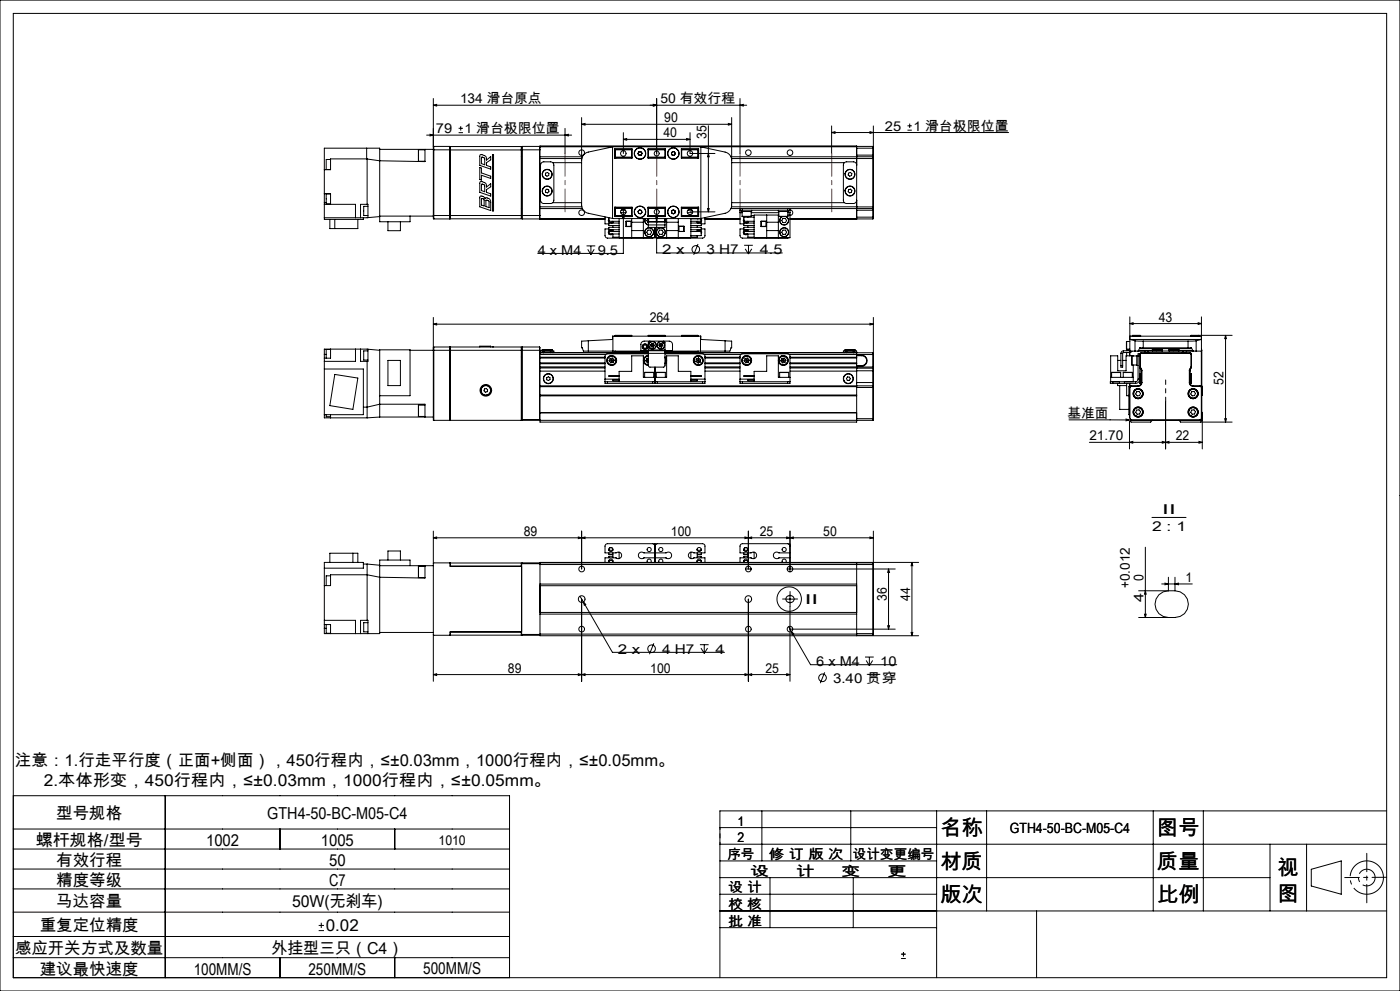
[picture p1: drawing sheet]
<svg xmlns="http://www.w3.org/2000/svg" width="420mm" height="297mm" viewBox="0 0 420 297" stroke-linecap="round" stroke-linejoin="round" font-family="sans-serif">
<g fill="none" stroke="#000" stroke-width=".3">
<path d="M0 0h420v297h-420zM4 4h412v289h-412zM130 31.5l1-.2v.5zM130 29.5v14.6M137.6 39.8h1.3M137.6 38.4h1.3M138.2 37.8v1.3M169.5 38.5v7.5M174.5 37.2l1-.2v.5zM174.5 35.2v26.3l.2 .9 .5 .8 .8 .6 7.8 1.7M174.5 37.2h45M187 39.8v6.2"/>
<path d="M196 31.3l1 .2-1 .3zM197 29.5v16.5M207 39.8v6.2h7.5M212.5 37.7v25.8M218.5 37l1 .2-1 .3zM219.5 35.2v26.3l-.2 .9-.5 .8-.8 .6-7.7 1.7M222 31.5l1-.2v.5zM222 29.5v16.5M224 31.5h-94M249.5 39.7l1-.2v.5zM249.5 39.7h53.1M249.5 37.7v8.3"/>
<path d="M261 39.5l1 .2-1 .3zM262 37.7v24.3M272.2 39h1.3M272.2 37.7h1.3M272.9 37v1.3M97.3 58.1v2.6M97.3 58.1v-13.7h16.6v22.1h9.1v-1.7M97.3 58.1h1.9v3.1M99.2 58.1h-1.3v3h1.3M99.2 47.8h-1.3v3h1.3M110 47.6h-10.8v3.3h-1.9M110 47.6l.1 .1"/>
<path d="M110 44.4v3.2M110.1 47.7v13.5M113.9 44.8h16.1M125.5 46.6l.1 1.7M125.6 44.9l-.1 1.7M125.6 46.6v1.7M125.6 44.9v1.7M125.6 44.9h1.9M125.6 48.3h1.9M127.5 44.8v3.6l-13.6-.2-3.8-.5M128 40.5h43.5M129 40.2l1 .3-1 .2z"/>
<path d="M130 44.1v.8M130 44.9v19.7M130 44.9h26.4M130.1 43.9v21.7M130.1 43.9l-.1 .2M130.1 43.9h4.8M134.9 43.9v21.7M143.9 50.2l.5 .2v1.4l2.8 1v.7l-2.8-1v1.5l-.5-.2zM144 46.4h.1a1.54 1.54 0 0 1 1.8 1.6l1.3-1v.9l-1.3 .9v.8l1.3 .4v.7l-3.3-1.1zM144 54.5l.1-.1a1.54 1.54 0 0 1 1.8 1.7l1.3-1v.9l-1.3 .8v.8l1.3 .5v.7l-3.3-1.2zM144.1 58.8l.9 .1 .6 .5a1.17 1.17 0 0 1 1.6 1.2v2.5l-3.3-1.1zM144.5 47.1l.9 .4v1.9l-1-.4z"/>
<path d="M144.5 55.2l.9 .4v1.9l-1-.4zM144.5 59.5l.7 .3v1.9l-.8-.2zM145.8 60l.9 .3v1.9l-.9-.3zM147.7 46.3h.4v16.9h-.4zM156.4 44.9v-1h-21.3v21.7h21.3v-1M156.4 44.9v19.7M156.4 44.9l.1 .1M156.4 46.9h.1M156.5 44.9v19.7M156.5 44.9h5.5M156.7 43.9v21.7M156.7 43.9l-.2 1"/>
<path d="M156.7 43.9h5.2M161.9 43.9v21.7M161.9 43.9l.1 .2M162 44.1v.8M162 59.8l.2 .6M162 44v-.3h95v.3M162 44v.1M162 44.9v19.7M162 44h95M162 47h12.7M162 47.5h12.6M162.2 49.1l-.2 .6"/>
<path d="M162.3 48.9l.6-.4h2.2a.97 .97 0 0 1 1.1 1v10.5a.97 .97 0 0 1-1.1 1h-1.9a1.02 1.02 0 0 1-1.1-1v-10.5zM163.6 57l.5-.3 .5 .2 .1 .6-.5 .3-.5-.2zM163.7 51.9l.6-.2 .4 .3-.1 .6-.5 .2-.5-.3zM165.8 48.8h8.7M169.5 40.5l1-.3v.5zM183.8 44l-7.8 1.7-1.1 .9-.4 1.4M183.8 44v21.5M183.9 44h-.1M184.4 44.6h5.2v2.8h-5.2zM184.4 47h.1M184.5 44.9v2.5M184.5 44.9h5"/>
<path d="M184.6 44.8v2.4M184.6 44.8h5M184.6 44.8l-.1 .1M184.6 47.2h5M184.7 47.2v.2M187 41.8l1-.3v.5zM187 41.8h20M189.5 44.8v2.4M189.5 47.1h-5l.1 .1M191.4 46.1l.4 .4M191.7 45.5l-.3 .6M192.2 45.5h-.5"/>
<path d="M192.2 45.5l.4 .4M192.3 46.5h-.5M192.6 45.9l-.3 .6M194.4 44.6h5.2v2.8h-5.2zM194.4 44.8h5.2M194.4 47.2h5.2M194.5 44.8v2.4M194.5 44.9h5M194.5 47.1h5M199.5 44.8v2.4M201.4 45.9l.2 .6M201.6 46.5h.6"/>
<path d="M201.8 45.5h.6M201.8 45.5l-.4 .4M202.4 45.5l.2 .6M202.6 46.1l-.4 .4M204.4 44.6h5.2v2.8h-5.2zM204.4 44.8h4.9M204.4 47.2h4.9M204.5 44.8v2.4M204.5 47.1h5l-.2 .1M206 41.5l1 .3-1 .2zM209.3 44.8v2.4M209.3 44.8l.2 .1h-5"/>
<path d="M209.4 47.2v.2M209.5 47h.1M210.1 44h.2M210.3 44l7.7 1.7 1.1 .9 .4 1.4M210.3 44v21.5M212.5 46l.3 1h-.5zM219.3 47h42.6M219.5 48.8h33.8M254.6 51.9l.5-.2 .5 .3-.2 .6-.5 .2-.4-.3zM254.6 56.9l.5-.2 .5 .3-.2 .6-.5 .2-.4-.3zM257 46.5v15.5M257 46.5h5v.7"/>
<path d="M257 49.5a.96 .96 0 0 0-1-1h-2a.96 .96 0 0 0-1 1v10.5a.96 .96 0 0 0 1 1h2a.96 .96 0 0 0 1-1M257 44v2.5M257 43.9h4.9M261.9 47v15.5M261.9 43.9v3.1M261.9 43.9l.1 .5h-5M261.9 47l.1 .2M262 47.2v.3h-42.5M97.3 60.7v5.1h11.7v-.5M97.3 61.2h9.3v4.1M97.3 60.7h.6M99 65.8v2.7h8.4v-2.7"/>
<path d="M100.4 65.8v2.7M110.4 61.8h-1.3v2.8h1.3M110.4 65.2v-4h-2.2v4.1M110.4 65.2l-13.1 .1M113.9 64.9l-3.5 .3M113.9 64.8h16.1M116.4 66.5v2.6h3.7v-2.6M130 64.6l.1 1M130 64.6h26.4M130.1 65.6h4.8M156.4 62.6h.1M156.5 64.6l.2 1"/>
<path d="M156.5 64.6h5.5M156.5 64.4l-.1 .2M156.7 65.6h5.2M162 64.6v.8M162 65.5v.3h19.5M162 65.4v.1M162 65.5h19.5M162 65.4l-.1 .2M162 62.5h12.7M162 62h12.6M165.8 60.7h8.7M176 73.7h2.6"/>
<path d="M176.3 74.7l1 1.6M177.3 73.7v2.6M178.3 74.7l-1 1.6M181.5 65v2.1h1.2M182.7 65.6l-.1 .8 .5 .4M182.7 68.6h-1.2v2.1l.3 .5 .4 .2 13.9-.1M182.7 66.3a.63 .63 0 0 0 .6 .4 .63 .63 0 0 0 .5-.4M182.7 69.4a.61 .61 0 0 1 .6-.4 .61 .61 0 0 1 .5 .4M182.7 65.2v1.1M182.7 69.4v.7M182.7 66.3h3M182.7 70.1h3"/>
<path d="M182.7 69.4h3M182.7 65.9v.4M182.7 69.4v.4M182.7 70.1a.73 .73 0 0 0 1.1 0M182.9 70.1h.7M183.1 68.9l-.5 .4 .1 .8M183.4 68.9l.5 .2M183.8 65.5h26.5M183.9 66.6l-.5 .2M183.9 66.3v.5M183.9 67.6v.5M183.9 68.9v.5"/>
<path d="M183.9 70.1v1h1.8M184.4 64.8h.5M184.4 62.1h5.2v2.8h-5.2zM184.4 63.4h.1M184.4 62.5h.1M184.4 63h.1M184.5 62.1v2.5M184.5 64.6h5M184.5 64.6l.1 .2M184.6 62.3v2.5M184.6 64.8h5M184.6 62.3l-.1 .1h5"/>
<path d="M184.6 62.3h5M184.7 62.1v.2M184.9 64.8l-.1 .1M184.9 64.8h.1M185.7 64.8v.1M185.7 65.5v5.8h21.6v-5.8M185.7 66.8h-3v.8h3M185.7 68.1h-3v.8h3M186.2 63.7h1.6M186.3 63h1.3M187 64.3l.3 1h-.5zM187 62.7v13.2h-25.7"/>
<path d="M187.8 66.3h1.6v1.6h-1.6zM187.9 66.4h1.4v1.4h-1.4zM189.5 62.3v2.6M189.5 65.5v5.8M189.5 66.6h3.5M189.5 69.1h3.5M191.5 63.3l.1 .6M191.6 63.9l.5 .2M191.9 62.9l.5 .2M191.9 62.9l-.4 .4M192.4 63.1l.1 .6M192.5 63.7l-.4 .4"/>
<path d="M193 65.5v5.8M193.5 65.5v.1a1.35 1.35 0 0 0 1 1.8M193.6 65.5l-.1 .2a1.28 1.28 0 0 0 1 1.7M194.4 65.5l-.4 .6 .5 .6M194.4 69h.7l.4 .6-.4 .6h-.7l-.4-.6zM194.4 62.1h5.2v2.8h-5.2zM194.4 64.8h5.2M194.4 62.3h5.2M194.5 67.4v.8h5v-.8M194.5 62.3v2.6M194.5 65.5v1.9M194.5 64.6h5"/>
<path d="M194.5 67.4h5M194.5 62.4h5M194.6 66.5h2.3M194.6 65.5v1M195 64.8v.1M196.5 68.2v3.1M196.9 65.5v1M197 64.2l.2 1.1h-.5zM197 62.8v13h37.7M197.1 66.5h2.3M197.1 65.5v1M197.9 69h.7l.4 .6-.4 .6h-.7l-.4-.6z"/>
<path d="M199 64.8v.1M199.4 65.5v1M199.5 65.6v1M199.5 65.8v.7M199.5 62.3v2.6M199.5 65.5v1.9M200 65.5v5.8M200 66.6h3.5M200 69.1h3.5M201.5 63.8l.5 .3M201.5 63.2v.6M202 62.9l.5 .3"/>
<path d="M202 62.9l-.5 .3M202.5 63.8l-.5 .3M202.5 63.2v.6M203.5 65.5v5.8M203.6 67.8h1.6v1.6h-1.6zM204.4 62.1h5.1l.1 2.8h-5.2zM204.4 64.8h4.9M204.4 62.3h4.9M204.5 62.3v2.5M204.5 64.6h5l-.2 .2M205.1 67.8v1.6M206.2 63.7h1.6"/>
<path d="M206.3 63h1.3M207 63.5h7.5M207.3 64.8v.1M207.3 65.6h3.1v.7M207.3 66.8h3.1v.8h-3.1M207.3 68.1h3.1v.8h-3.1M207.3 69.4h3.1v1.2h-3.1M207.3 66.3h3.1M208.1 64.8l.1 .1M208.1 64.8h1.5M208.1 64.8h.1M209.2 66.6l.3 .2"/>
<path d="M209.2 65.5h.1M209.2 68.9v.5a.61 .61 0 0 1 .5-.4 .61 .61 0 0 1 .6 .4M209.2 67.6v.5M209.2 70.6v.5h-1.9M209.3 62.3v2.5M209.3 62.3l.2 .1h-5M209.4 62.1v.2M209.4 73.1l-1.3 3.3M209.5 63.4h.1M209.5 62.5h.1M209.5 63h.1M209.5 68.9l-.3 .2"/>
<path d="M209.6 65.5l-.2 .1M209.9 68.9l.6 .4-.1 .8M209.9 65.5l.2 .1M210.2 65.5l.1 .1M210.3 66.3a.63 .63 0 0 1-.6 .4 .63 .63 0 0 1-.5-.4v.5M210.4 65.6l.1 .2a.78 .78 0 0 1-.6 1M210.4 68.6h1.1v2.3l-.8 .5-13.8-.1M210.4 69.4v.4M210.4 65.9v.4M211.5 65.2v1.9h-1.1M211.5 65.8h10.5M211.5 65.5h10.5"/>
<path d="M212.3 62.5h.5l-.3 1zM219.3 62.5h3.4M219.5 62h37.5v.5M219.5 60.7h33.8M222 63h.7M222 63v.7M222 62.5v.5M222 63.7v3.4h1.2M222 63.7h.6M222.5 63v.4h3v-.4M222.6 64.8h2.8M222.6 63.4v1.4"/>
<path d="M222.7 62.5v.5M222.7 62.5h13.6M222.7 63h13.6M223.2 65.6l-.1 .8 .5 .4M223.2 68.6h-1.2v2.1l.3 .5 .4 .2 13.9-.1M223.2 69.4a.61 .61 0 0 1 .5-.4 .61 .61 0 0 1 .6 .4M223.2 66.3a.63 .63 0 0 0 .5 .4 .63 .63 0 0 0 .6-.4M223.2 69.4v.7M223.2 66.3h3M223.2 70.1h3M223.2 69.4h3M223.2 69.4v.4"/>
<path d="M223.2 65.9v.4M223.2 70.1a.73 .73 0 0 0 1.1 0M223.2 73.5h2.6M223.4 70.1h.7M223.6 68.9l-.5 .4 .1 .8M223.6 74.6l.9 1.5M223.9 68.9l.5 .2M224.4 66.6l-.5 .2M224.4 64.9v.2M224.4 66.3v.5M224.4 67.6v.5M224.4 68.9v.5"/>
<path d="M224.4 70.1v1h1.8M224.5 73.5v2.6M225.4 64.6h.8M225.4 63.4v1.4M225.4 63.7h8.2M225.5 74.6l-1 1.5M226.2 65.1h-3v1.2M226.2 66.8h-3v.8h3M226.2 68.1h-3v.8h3M228.3 66.3h1.6v1.6h-1.6zM228.4 66.4h1.4v1.4h-1.4zM230 64.4v6.9"/>
<path d="M230 66.6h3.5M230 69.1h3.5M233.5 63v.4h3v-.4M233.5 64.4v6.9M233.6 64.8h2.8M233.6 63.4v1.4M234.6 64.9l-.4 .4-.3 .8M234.7 64.9a1.19 1.19 0 0 0-.7 1.2M234.9 65.5h.7l.4 .6-.4 .6h-.7l-.4-.6zM234.9 69h.7l.4 .6-.4 .6h-.7l-.4-.6zM235.8 64.9a1.3 1.3 0 0 1 .2 2.3 1.3 1.3 0 0 1-2-1.1M235.9 64.9a1.35 1.35 0 0 1 0 2.4 1.35 1.35 0 0 1-2-1.2"/>
<path d="M236.3 62.5h25.6M236.3 63h.7M236.3 62.5v.5M236.4 63.4v1.4M236.4 64.4h.6M236.4 63.7h.6M237 63v.7M237 62.9a.85 .85 0 0 1 .8 .8 .85 .85 0 0 1-.8 .9M237 62.5v.5M237 63.7v7.6h-10.8v-6.9h7.4M237 65.5h20M257 62v.5"/>
<path d="M257 62.5v.5M257 65.5v.3h-20M257 63v2.5M257 65.6h4.9M257 65.1h5M257 63h5M257 62h5M261.9 62.5v3.1M262 62v.3M262 62.3v.7M262 65.1l-.1 .5M262 63v2.1"/>
<path d="M262 62.3l-.1 .2M130 97.2l1-.3v.5zM130 95.1v30.9h131.9M130 97.2h132M261 96.9l1 .3-1 .2zM262 95.1v14.9M338.9 97l1-.3v.5zM338.9 95v10.7M338.9 97h21.5M359.4 96.7l1 .3-1 .2zM360.4 95v10.2h-1.6M97.3 106.2v1.1"/>
<path d="M97.3 107.3v17.9h12.8M97.3 110.6h11.7v13.7h-11.7M97.3 106.2h.6M99.2 104.7h-1.3v2.6M99.2 104.6v2.7h-1.9M100.4 112.2l7 1.1-1.5 9.4-6.9-1.1zM106.6 104.6v3.7h-9.3M108.2 104.6v3.7h2.2v-3.6M110.1 108.3v16.9M110.4 105.2h-1.3v2.7h1.3M110.4 104.7l-13.1-.1v1.6M110.4 104.7l3.5 .3"/>
<path d="M113.9 118.6h9.1v-13.8h-9.1v20.2M116.4 108h3.7v7.6h-3.7zM123 105h12M130.1 104v22M130.1 104l-.1 1M130.1 104h4.8M134.9 104v22M134.9 104l.1 1M135 105v21M135 109.5h.1M135.1 105v-1h21.3v1M135.1 105h21.3"/>
<path d="M135.1 105v21M143.9 104v-.3h3.3v.3M145.3 116.6l.6-.2 .4 .5-.1 .5-.6 .1-.4-.4zM147.7 104h.4M156.4 105l.1 .1M156.4 105v21M156.4 107h.1M156.5 105h5.5M156.5 105v21M156.7 104v21.7M156.7 104l-.2 1M156.7 104h5.2"/>
<path d="M161.9 104v21.7M161.9 104l.1 1M162 115.6v.3M162 105.7h1.2M162 115.9v10.6h95v-10.6M162 105.7h32.5M162 105v10.6M162 115.6h99.9M162 106.3h19.8M162 115.9h95M162 118.4h95M162 118.6h95"/>
<path d="M162 109h19.5M162 108.9h19.5M162 107.1h19.5M162 107.2h19.5M162 107.3h19.5M162 108.8h19.5M162 110.3h19.5M162 110h19.5M162 111.2h19.5M162.7 105.1v.1M162.7 104.9h3M162.7 105.1h3"/>
<path d="M162.7 104.9h.1M162.7 104.9v.2M163 105.7h.1M163.2 105.2h-1.1v.5M163.2 105.2h1.9M163.2 105.2v.5M163.2 105.7h1.9M164 113.2l.5-.3 .5 .3v.6l-.5 .2-.5-.2zM165.1 105.7h29.4M165.1 105.2h1.1v.5M165.1 105.2v.5M165.7 105.1l-.1 .1"/>
<path d="M165.7 104.9v.2M176.5 102.1l-2 .1v2h.2a.91 .91 0 0 0 .4 1 .91 .91 0 0 0 1 0h.4M176.5 102.1l7.3-.4v-1h26.5v1l7.2 .4M176.5 105.2h18M176.5 102.1v3.1M181.5 114.4v.5h.7M181.5 114.4h.7M181.5 113.6v.8M181.5 113.6h4.2M182.2 114.4h13.6M182.2 114.9h13.6M182.2 114.4v.5"/>
<path d="M182.7 108.1l.5 .6M183.1 107.4l-.4 .7M183.1 107.4l.4 .7M183.5 108.1h-.8M183.5 108.1l.4 .6M183.5 108.1l-.3 .6M183.8 107.3l.5 .6M183.8 107.3l-.7 .1M183.8 107.3l-.3 .8M183.9 100.7v4.5M183.9 108.7h-.7M184.3 107.9l-.4 .8"/>
<path d="M184.3 107.9l-.8 .2M184.5 100.6h5M184.5 100.6v.1M184.5 105.2v.5M184.5 105.4h10M184.6 100.5h4.9v.2M184.6 100.5v.2M184.6 105.2v.5M184.6 100.5l-.1 .1M185.7 113.7h-1.8v.4h1.8M185.7 114.4v-3.1h3.8v-4.7h3.5v6.5h7v-6.5h3.5v4.7h3.8v3.1M185.7 112.6h-3v.2h3"/>
<path d="M192.3 105.2v-1.9a1.02 1.02 0 0 1 1-1.1h7.5a1.02 1.02 0 0 1 1 1.1v1.9M192.3 105.1h2.2M193.4 111.7h2.7M193.4 111.7v1.4M193.7 108.1l.5 .6M194.1 107.4l-.4 .7M194.1 107.4l.4 .7M194.5 105.1v.8M194.5 104.9v.2M194.5 106.5a1.5 1.5 0 0 0-1.5 1.5 1.5 1.5 0 0 0 1.5 1.5M194.5 106.7a1.36 1.36 0 0 0-1.4 1.3 1.36 1.36 0 0 0 1.4 1.4M194.5 106l-12.7 .2-.3 .4v7"/>
<path d="M194.5 106.7a1.29 1.29 0 0 0-1.3 1.3 1.29 1.29 0 0 0 1.3 1.3M194.5 100.7v-.2h5v.2M194.5 105.1h5M194.5 104.9h5M194.5 105.9h5M194.5 105.9v3.6M194.5 107.4h-.4M194.5 108.7h-.3M194.5 108.1h-.8M194.5 108.1l-.3 .6M194.5 100.6h5M195 102.2l-.5 .5v2.2"/>
<path d="M195.2 103.4l.2 .5M195.2 103.4l.6 .1M195.4 103.9l.6 .1M195.5 102.9l-.3 .5M195.5 102.9l.6 .1M195.5 102.9l.3 .6M195.8 114.9h.7M195.8 114.4h1.4M195.8 103.5l-.4 .4M195.8 103.5l.2 .5M195.8 103.5l.5 .1M195.8 114.4v.5"/>
<path d="M196.1 111.7v1.4M196.1 103l.2 .6M196.1 103l-.3 .5M196.3 103.6l-.3 .4M196.5 114.9h.7M196.5 110v4.9M196.9 111.7h2.7M196.9 111.7v1.4M197.2 114.4h13.5M197.2 114.9h13.5M197.2 114.4v.5M197.7 103.4l.2 .5"/>
<path d="M197.7 103.4l.6 .1M197.9 103.9l.5 .1M198 102.9l-.3 .5M198 102.9l.6 .1M198 102.9l.3 .6M198.3 103.5l-.4 .4M198.3 103.5l.5 .1M198.3 103.5l.1 .5M198.6 103l.2 .6M198.6 103l-.3 .5M198.8 103.6l-.4 .4M199 102.2l.5 .5v2.2"/>
<path d="M199.5 105.9v3.7l-.2 .4h-4.4l-.4-.5M199.5 105.1v.8M199.5 104.9v.2M199.5 106.9l.1 .2a1.49 1.49 0 0 1-.1 2M199.5 107.1a1.32 1.32 0 0 1 0 1.8 1.33 1.33 0 0 0 0-1.7M199.5 106l11.7 .2 .3 .4v7M199.5 105.7h54.5M199.5 105.7h62.4M199.5 105.2h18M199.5 105.1h2.3M199.5 105.4h10M199.6 111.7v1.4"/>
<path d="M204.5 100.6h5M207.3 113.7h1.9v.4h-1.9M207.3 112.6h3.1v.2h-3.1M207.3 113.6h4.2M208.8 108.4l.6 .4M208.9 107.6l-.1 .8M208.9 107.6l.6 .5M209.3 100.5h-4.8v.2M209.3 100.5v.2M209.3 105.2v.5M209.3 100.5l.2 .1M209.5 108.1l-.7 .3"/>
<path d="M209.5 108.1l-.1 .7M209.5 108.1l.6 .4M209.5 100.6v.1M209.5 105.2v.5M209.5 107.3l-.6 .3M209.5 107.3l.7 .4M209.5 107.3v.8M210.1 108.5l-.7 .3M210.1 100.7v4.5M210.2 107.7l-.1 .8M210.2 107.7l-.7 .4M210.7 114.4h.8"/>
<path d="M210.7 114.4v.5M211.2 106.3h11M211.5 114.4v.5h-.8M211.5 113.6v.8M211.5 109h10.5M211.5 108.9h10.5M211.5 107.1h10.5M211.5 107.2h10.5M211.5 107.3h10.5M211.5 108.8h10.5M211.5 110.3h10.5M211.5 110h10.5"/>
<path d="M211.5 111.2h10.5M217.5 102.1l2 .1v2h-.2a.92 .92 0 0 1-.4 1 .92 .92 0 0 1-1 0h-.4M217.5 102.1v3.1M222 114.4h.7M222 114.4v.5h.7M222 113.6v-7l.3-.4 14.1-.2 .6 .6v8.3h-.7M222 113.6v.8M222 113.6h4.2M222.7 114.4h13.6M222.7 114.4v.5M222.7 114.9h13.6M223.2 108.1l.5 .6"/>
<path d="M223.6 107.4l-.4 .7M223.6 107.4l.4 .7M224 108.1h-.8M224 108.1l.4 .6M224 108.1l-.3 .6M224.3 107.3l.5 .6M224.3 107.3l-.7 .1M224.3 107.3l-.3 .8M224.4 108.7h-.7M224.8 107.9l-.4 .8M224.8 107.9l-.8 .2M226.2 113.7h-1.8v.4h1.8"/>
<path d="M226.2 112.6h-3v.2h3M233.9 111.7h2.7M233.9 111.7v1.4M234.2 108.1l.5 .6M234.6 107.4l-.4 .7M234.6 107.4l.4 .7M235 108.1h-.8M235 108.1l.4 .6M235 108.1l-.3 .6M235.3 107.3l.5 .6M235.3 107.3l-.7 .1M235.3 107.3l-.3 .8"/>
<path d="M235.4 108.7h-.7M235.8 107.9l-.4 .8M235.8 107.9l-.8 .2M236.3 114.4h.7M236.3 114.4v.5M236.6 111.7v1.4M237 113.1h-3.5v-6.5h-3.5v4.7h-3.8v3.1M237 109h20M237 108.9h20M237 107.1h20M237 107.2h20M237 107.3h20"/>
<path d="M237 108.8h20M237 110.3h20M237 110h20M237 111.2h20M253.5 104.9h3M253.5 105.1l.1 .1M253.5 105.1h3M253.5 104.9v.2M254 105.2h-1v.5M254 105.7h3M254 105.2h2M254 105.2v.5"/>
<path d="M254.2 113h.6l.3 .5-.4 .5h-.5l-.3-.6zM256 105.2h1v4.8M256 105.2v.5M256.5 105.1h.1M256.5 105.1l-.1 .1M256.5 104.9v.2M257 111.2v4.7M257 110v.3M257 110.3v.9M257 110h5M257 116.1h5M257 114.6h5"/>
<path d="M257 109.6h1.5M257 109.7h1.5M257 106.4h1.5M257 106.6h1.5M257 110.3h4.9M257 111.1h5M258.5 106.4a1.66 1.66 0 0 1 1.6 1.7 1.66 1.66 0 0 1-1.6 1.6M258.5 106.6a1.5 1.5 0 0 1 1.5 1.5 1.5 1.5 0 0 1-1.5 1.5M258.5 106.4v.2M258.5 109.6v.1M261.9 115.6v10.4M261.9 110.3v5.3"/>
<path d="M261.9 105.7v4.6M261.9 105.7l.1 .6h-25.3M261.9 115.6l.1 .2M262 115.8v.3M262 114.6v1.2M262 110v.2M262 110.2v.9M262 111.1v3.5M262 116.1v9.4M262 110.2l-.1 .1M333.2 114.4l-.1 .5h.7M333.2 113.1h6.8"/>
<path d="M333.2 114.4h7.5M333.5 111.7h2.7M333.5 111.7v1.4M333.8 114.9h2M333.8 114.4v.5M335.3 114.9v.7h2.7M335.3 108h1M335.8 114.9h1.5M335.8 114.4v.5M335.9 115.6v7.1h2.8M336.2 111.7v1.4M336.3 109.5v.5h.5v-.5"/>
<path d="M336.3 109.5h.5M336.3 105.9h.5M336.3 105.9v3.6M336.8 108h1M336.8 105.9v3.6M337 111.7h2.7M337 111.7v1.4M337 105.1l-.4 .2-.3 .6M337 105.7l-.2 .2M337 105.1h1.9M337 105.7h1.9M337 105.1v.6"/>
<path d="M337.3 114.9h3.4M337.3 114.4v.5M338 102.3v2.3M338 114.9v3.7h.8M338 104.6h.9M338 102.3h.9M338 105.7v.9M338.7 118.6v5.7h.1M338.8 105v.1M338.8 105.7v.9M338.8 114.9v.8M338.8 116.1v9.4"/>
<path d="M338.8 105h.1M338.8 104.8h-.8v.3M338.8 116.1h.2M338.9 104.6l-.1 .4M338.9 100.7h.1M338.9 105.2h1.6M338.9 100.7h21.5M339 105.6v1M339 114.9v.7M339 116.1v9.4M339.3 115.8l-.3 .3M339.3 115.8l-.2-.1-.3 .4"/>
<path d="M339.3 115.8h2.1M339.5 106.7l.1 2.7zM339.6 105.2l-.7 .5M339.6 109.4h1.4M339.7 100.6h2.5M339.7 100.6v.1M339.7 111.7v1.4M339.8 100.5h2.2M339.8 100.5v.2M339.8 100.5l-.1 .1M340 106.6v.1M340 109.4v5"/>
<path d="M340.5 102.1l2.5 .1M340.5 105.2h.9M340.5 102.1v3.1M340.7 114.4v.5M341 117.4l.7-.1 .5 .6-.3 .7h-.8l-.4-.5zM341 106.7l-3.2-.1v4.5h-2.5v-4.5h-2.1v7.8M341.4 106.5h-.4v3h.4M341.4 113.6l-.1 .4-.6 .4M341.4 115.6l-2.7 .2v2.6l.1 .1M341.4 105.2h2M341.4 113.6h.5M341.4 106.8h.5"/>
<path d="M341.4 106.8v6.8M341.4 115.6v.2M341.5 105.1h4.2M341.9 106.3v-.3h-.5v.8M341.9 113.6a1.33 1.33 0 0 1-1.2 1.3M341.9 106.3h.2M341.9 106.3v7.3M342 100.5v.2M342 104.2v.3M342 104.5h15.3M342 100.5l.2 .1M342.1 112v3"/>
<path d="M342.1 115h.2M342.1 112h.2M342.1 110l.1 .2M342.1 110.3l.3 .8M342.1 110v.3M342.1 106.3v3.7M342.2 110.4l.2 .5v4.1M342.2 104.2l-.2 .3M342.2 110.2l.4 .9M342.2 100.6v.1M342.2 110.2l-.1 .1M342.3 112l.1 .1"/>
<path d="M342.3 112v3M342.4 114.9l-.1 .1M342.4 105.9l-.3 .4M342.4 105.7l-.5 .6M342.4 114.6a1.02 1.02 0 0 1-1 1M342.4 105.7h14.5M342.4 105.9h14.5M342.4 114.6h.2M342.4 111.1h.2M342.4 105.7v.2M342.4 111.1v3.5M342.6 114.6a1.14 1.14 0 0 1-1.2 1.2"/>
<path d="M342.6 111.1v3.5M343 104.2h-.3a1.02 1.02 0 0 0-1.3 1M343 102.2h13.4M343 102.2v2M343 104.2h13.4M343.4 105.2v.5h1M343.4 105.2h1M343.7 105.7h.1M344.4 105.2h10.5M344.4 105.7h.3M344.4 105.2v.5M345.7 104.9h3"/>
<path d="M345.7 105.1l.1 .1M345.7 105.1h3M345.7 104.9v.2M348.7 105.1l-.1 .1M348.7 104.9v.2M350.7 105.1l.1 .1M350.7 104.9h3M350.7 105.1h3M350.7 104.9v.2M353.7 105.1l-.1 .1M353.7 105.1h4.2M353.7 104.9v.2"/>
<path d="M354.9 105.2h1M354.9 105.7h-.2M354.9 105.2v.5M355.7 105.7h.1M355.9 105.2v.5h-1M355.9 105.2h2M356.4 104.2h.3a1.01 1.01 0 0 1 1.2 1M356.4 102.2v2M356.8 114.6a1.09 1.09 0 0 0 1.1 1.2M356.8 114.6h.1M356.8 111.1h.1M356.8 111.1v3.5"/>
<path d="M356.9 105.9l.4 .4M356.9 105.7l.5 .6M356.9 114.6a.96 .96 0 0 0 1 1M356.9 105.7v.2M356.9 111.1v3.5M357 114.9v.1M357 112v.1M357 112v3M357 115h.3M357 112h.3M357.2 110.2l-.4 .9M357.2 110.2l.1 .1"/>
<path d="M357.2 100.6h2.5M357.2 100.6v.1M357.2 110.4l-.2 .7v3.9M357.2 104.2l.1 .3M357.3 110.3l-.4 .8M357.3 112v3M357.3 110l-.1 .2M357.3 110h.1M357.3 106.3h.1M357.3 106.3v3.7M357.3 100.5v.2M357.3 104.2v.3"/>
<path d="M357.3 100.5l-.1 .1M357.4 110l-.1 .3M357.4 106.3v3.7M357.5 117.4l.7-.1 .4 .6-.2 .7h-.8l-.4-.5zM357.9 105.2h.9M357.9 115.6l2.8 .2-.2 2.7M357.9 115.8h2.1M357.9 115.6v.2M358.8 102.1l-2.4 .1M358.8 102.1v3.1M359.7 100.6l-.2-.1v.2M359.7 100.6v.1"/>
<path d="M360 115.8l.4 .3M360 115.8l.3-.1 .2 .4M360.4 116.1h.1M360.4 101.7h-21.5l1.6 .4M360.4 101.7l-1.6 .4M360.4 100.7v1M360.4 105.2v10.4M360.4 116.1v9.4M360.4 104.6l.1 .4M360.4 105h.1M360.5 105v10.7M360.5 116.1v9.4"/>
<path d="M367.7 100.5v26M367.7 100.5l.2 1h-.5zM369.6 100.5h-12.3M97.9 124.3v.6h1.3M99.2 124.3v.9M109 122h1.1l3.8-.9h13.6v3.9M113.9 125h16.1M113.9 125l-3.8 .2M125.5 124.8h.1M125.6 121.4h.1M125.5 121.5v3.3M125.6 121.4v3.4"/>
<path d="M125.6 121.4h1.9M125.6 124.8h1.9M156.7 125.7h5.2M156.7 125.7l-.2 .2M161.9 125.7l.1 .2M162 123.6h95M162 123.8h95M257 125.5h5M262 125.5l-.1 .5M320.7 125.8l18.1 .1M337.8 125.6l1 .3-1 .2zM338.8 125.5l.5 .5"/>
<path d="M338.8 125.5h.2M338.8 132.6l1-.3v.5zM339 125.5l.3 .3M339.3 125.8h20.7M339.3 126h20.7M339.3 125.8v.2M341 122.9l.7-.1 .5 .6-.3 .7h-.8l-.4-.5zM345.7 126l-.5 .5h-5.9l-.5-.5v8.5M348.7 132.3l1 .3-1 .2zM349.7 132.6l1-.3v.5zM349.7 120.4v14.1M353.7 126l.5 .5h15.4"/>
<path d="M357.5 122.9l.7-.1 .4 .6-.2 .7h-.8l-.4-.5zM359.7 132.3l1 .3-1 .2zM360 125.8v.2M360.4 125.5l-.4 .3M360.4 125.5h.1M360.5 125.5l-.5 .5M360.5 123.5l.2 11M360.7 126l-.5 .5M360.7 132.6h-33.9M367.4 125.5h.5l-.2 1zM130 159.2v45M174.5 159.2v11.3"/>
<path d="M224.5 159.2v11.3M237 159.2v12.2M262 159.2v30.7M345.6 155.1h10.2M97.3 170.3h11.7v-1.7h-11.7v18.6M99 168.6v-2.8h8.4v2.8M99.2 172.6h-1.3v2.9M105.9 165.8v2.8M109 169h1.1M110.1 169v16.9M110.1 169l3.8 .4M113.9 169.5h16.1"/>
<path d="M116.4 167.8v-2.7h3.7v2.7M123 169.5v-1.7h-9.1v22.1h-16.6v-1.6M125.5 173.1h.1M125.6 169.7h.1M125.5 169.8v3.3M125.6 169.7v3.4M125.6 169.7h1.9M125.6 173.1h1.9M127.5 169.5v3.7l-13.6-.2-3.8-.7h-10.9v3.2h-1.9M130 161.2l1-.3v.5zM130 168.8l4.9-.1 .1 1h21.4l.1 .2M135.1 168.7h21.3v1h-21.3z"/>
<path d="M156.5 168.9h5.5M162 168.8h-5.5v21.4h5.5M162 168.7h99.9M162 175h95M162 175.5h95M173.5 160.9l1 .3-1 .2zM174 178.7l1 1.7M174.5 179.6v24.6M174.5 161.2l1-.3v.5zM181.5 168.6v-1.4h3.2a1.03 1.03 0 0 0 1.5 0 1.03 1.03 0 0 0 0-1.5 1.03 1.03 0 0 0-1.5 0h-3.2v-2.2l.2-.3 .4-.3h13.8l.5 .4 .1 .4 .2-.5 .4-.3h13.8l.5 .4 .1 2.4h-3.3a1.03 1.03 0 0 0-1.4 0 1.03 1.03 0 0 0 0 1.5 1.03 1.03 0 0 0 1.4 0h3.3v1.4M182.7 164.5v.4M182.7 165.7v.5h1.2"/>
<path d="M182.7 164.9h1.1M182.7 168.6a.63 .63 0 0 1 .6-1 .63 .63 0 0 1 .5 1M182.9 164.2h.7M183.8 168h-1.1v.4M183.9 164.5v.4M183.9 165.7v1.5M183.9 168v.4M183.9 166.7h-1.2v.5M185.7 165.5v1.9M191.7 165.9a1.14 1.14 0 0 1 1.5-.2h6.5a1.03 1.03 0 0 1 1.5 0 1.03 1.03 0 0 1 0 1.5 1.03 1.03 0 0 1-1.5 0h-6.5a1.02 1.02 0 0 1-1.3 0 1.02 1.02 0 0 1-.2-1.3zM194.2 168.6a.63 .63 0 0 1 .6-1 .63 .63 0 0 1 .5 1M196.1 163.1h.8"/>
<path d="M196.5 163.1v5.5M197.7 168.6a.63 .63 0 0 1 .5-1 .63 .63 0 0 1 .6 1M207.3 165.5v1.9M209.2 164.5v.4M209.2 165.7v1.5M209.2 166.7h1.2v.5M209.2 164.9h1.1M209.2 168.6a.63 .63 0 0 1 .5-1 .63 .63 0 0 1 .6 1M210.3 168h-1.1v.4M210.4 164.5v.4M210.4 165.7v.5h-1.2M210.4 168v.4"/>
<path d="M223.2 164.5v.4M223.2 165.7v.5h1.2M223.2 164.9h1.1M223.2 168.6a.63 .63 0 0 1 .5-1 .63 .63 0 0 1 .6 1M223.4 164.2h.7M223.5 160.9l1 .3-1 .2zM223.7 170.5h1.7M224.3 168h-1.1v.4M224.4 164.5v.4M224.4 165.7v1.5M224.4 168v.4M224.4 166.7h-1.2v.5"/>
<path d="M224.5 179.6v24.6M224.5 161.2l1-.3v.5zM226.2 165.5v1.9M234.7 168.6a.63 .63 0 0 1 .5-1 .63 .63 0 0 1 .6 1M235.8 179.6h2.5M236 160.9l1 .3-1 .2zM236 178.8a1.2 1.2 0 0 1 1.7-.2 1.2 1.2 0 0 1 .2 1.7 1.2 1.2 0 0 1-1.6 .1 1.2 1.2 0 0 1-.3-1.6zM236.1 170.5h32.5M236.6 163.1h.4M237 178.3v2.5M237 161.2l1-.3v.5zM237 163.7l-.1-.4-.5-.4h-13.8l-.4 .3-.2 .3v2.2h3.2a1.03 1.03 0 0 1 1.5 0 1.03 1.03 0 0 1 0 1.5 1.03 1.03 0 0 1-1.5 0h-3.2v1.4"/>
<path d="M237 165.7h-3.2a1.03 1.03 0 0 0-1.5 0 1.03 1.03 0 0 0 0 1.5 1.03 1.03 0 0 0 1.5 0h3.2M257 168.6v21.9M261 160.9l1 .3-1 .2zM261.9 168.7v21.7M261.9 168.7l.1 .5h-100M262 161.2h-132M266.6 170.5v18.1M266.6 170.5l.2 1.1h-.5zM273.6 168.6v21.9M273.6 168.6l.2 .9h-.5zM275.6 168.6h-113.6v21.9h113.6M341.6 177.1h10.9"/>
<path d="M343.6 164v21.1M343.6 177.1l.3 1h-.5zM348.5 175h9.2M349.5 174.8l1 .2-1 .3zM350.5 173v4.1a4 4 0 0 0-4 4 4 4 0 0 0 4 4M352.5 175l1-.2v.5zM352.5 177.1a4 4 0 0 1 4 4 4 4 0 0 1-4 4h-10.9M352.5 173v4.1M97.3 187.2v1.1M97.3 185.9h9.3v4M97.3 187.2h1.9v2.7M97.3 188.3h.6"/>
<path d="M97.9 187.2v2.6h1.3M108.2 189.9v-4h2.2v4M110.4 186.6h-1.3v2.8h1.3M113.9 189.5h16.1M135.1 189.4v1h21.3v-1M156.4 189.4h-21.4l-.1 1-4.9-.2M156.5 189.2l-.1 .2M156.5 190.1h5.5M162 190h95M162 184h95M162 183.5h95M175 180.4l.7 .7-.4 .3z"/>
<path d="M175 180.4l8.7 15.1h33.6M196.1 192.8l-1.3 3.3M210 193.2h2.6M210.3 194.2l1 1.6M211.3 193.2v2.6M212.3 194.2l-1 1.6M236.6 187.8l.8 1.5M237 181.8v22.4M237 188.6h31.6M237.4 189.3l.8 .7-.5 .3zM237.4 189.3l5.8 9.9h25.8M257 190.4h4.9"/>
<path d="M257 189.9h5M259.5 196.9h2.6M259.9 197.9l.9 1.6M260.8 196.9v2.6M261.8 197.9l-1 1.6M262 189.9l-.1 .5M266.3 187.5h.5l-.2 1.1zM273.3 189.5h.5l-.2 1zM343.4 184.1h.5l-.3 1zM130 202.2l1-.3v.6zM130 202.2h107M173.5 201.9l1 .3-1 .3z"/>
<path d="M174.5 202.2l1-.3v.6zM223.5 201.9l1 .3-1 .3zM224.5 202.2l1-.3v.6zM236 201.9l1 .3-1 .3zM247.4 201.5l-1.3 3.2M4 238.5h148.9v54.5M49.6 238.5v54.5M4 248.5h148.9M4 254.5h148.9M84 248.5v6M118.4 248.5v6M216 253h200"/>
<path d="M216 248h65M216 258h65M228.6 243v15M255.2 243v15M281 243v50M296 243v30M346 243v30M361 243v30M381 253v20M392 253v20M416 243h-200v50M4 260.5h148.9"/>
<path d="M4 266.4h148.9M4 273.4h148.9M95.6 278.9h1.6M95.6 277.4h1.6M96.4 276.5v1.6M216 278h65M216 273h200M216 263h165M216 268h65M231 263v15M256 263v15M311 273v20"/>
<path d="M393.4 260.5l9-2.5v10l-9-2.5zM4 280.7h148.9M4 287h148.9M84 287v6M118.4 287v6M270.4 287.3h1.3M270.4 286h1.3M271 285.3v1.3"/>
<circle cx="164.2" cy="57.3" r="1.43"/>
<circle cx="164.2" cy="52.3" r="1.5"/>
<circle cx="164.2" cy="57.2" r="1.5"/>
<circle cx="164.2" cy="52.2" r="1.44"/>
<circle cx="174.5" cy="45.7" r=".85"/>
<circle cx="187" cy="46" r=".83"/>
<circle cx="192" cy="46" r="1.68"/>
<circle cx="192" cy="46" r="1.72"/>
<circle cx="197" cy="46" r=".76"/>
<circle cx="202" cy="46" r="1.68"/>
<circle cx="202" cy="46" r="1.73"/>
<circle cx="207" cy="46" r=".83"/>
<circle cx="224.5" cy="45.8" r=".84"/>
<circle cx="237" cy="45.8" r=".84"/>
<circle cx="255" cy="57.3" r="1.51"/>
<circle cx="255" cy="52.2" r="1.44"/>
<circle cx="255" cy="57.2" r="1.44"/>
<circle cx="255" cy="52.2" r="1.51"/>
<circle cx="174.5" cy="63.7" r=".85"/>
<circle cx="187" cy="63.5" r=".83"/>
<circle cx="192" cy="63.5" r="1.72"/>
<circle cx="192" cy="63.5" r="1.68"/>
<circle cx="194.7" cy="69.6" r="1.35"/>
<circle cx="194.8" cy="69.6" r="1.29"/>
<circle cx="197" cy="63.5" r=".76"/>
<circle cx="198.3" cy="69.6" r="1.3"/>
<circle cx="202" cy="63.5" r="1.68"/>
<circle cx="202" cy="63.5" r="1.73"/>
<circle cx="207" cy="63.5" r=".83"/>
<circle cx="208.7" cy="74.8" r="1.13"/>
<circle cx="235.3" cy="69.6" r="1.3"/>
<circle cx="145.7" cy="117" r="1.75"/>
<circle cx="145.7" cy="117" r="1.5"/>
<circle cx="145.8" cy="117" r="1.43"/>
<circle cx="164.5" cy="113.5" r="1.42"/>
<circle cx="164.5" cy="113.5" r="1.5"/>
<circle cx="183.5" cy="108" r="1.35"/>
<circle cx="183.5" cy="108" r="1.5"/>
<circle cx="183.5" cy="108" r="1.29"/>
<circle cx="193.5" cy="103.9" r=".5"/>
<circle cx="193.5" cy="103.9" r=".84"/>
<circle cx="193.5" cy="103.9" r=".75"/>
<circle cx="195.7" cy="103.5" r="1.1"/>
<circle cx="195.7" cy="103.5" r="1.16"/>
<circle cx="198.2" cy="103.5" r="1.1"/>
<circle cx="198.3" cy="103.5" r="1.16"/>
<circle cx="209.5" cy="108" r="1.31"/>
<circle cx="209.5" cy="108" r="1.51"/>
<circle cx="209.5" cy="108" r="1.35"/>
<circle cx="224" cy="108" r="1.5"/>
<circle cx="224" cy="108.1" r="1.35"/>
<circle cx="224" cy="108" r="1.29"/>
<circle cx="235" cy="108" r="1.35"/>
<circle cx="235" cy="108" r="1.5"/>
<circle cx="235" cy="108" r="1.29"/>
<circle cx="254.5" cy="113.5" r="1.43"/>
<circle cx="254.5" cy="113.5" r="1.5"/>
<circle cx="341.4" cy="118" r="1.51"/>
<circle cx="341.4" cy="118" r="1.38"/>
<circle cx="341.4" cy="118" r="1.31"/>
<circle cx="357.9" cy="118" r="1.39"/>
<circle cx="357.9" cy="118" r="1.51"/>
<circle cx="358" cy="118" r="1.31"/>
<circle cx="341.4" cy="123.5" r="1.51"/>
<circle cx="341.4" cy="123.5" r="1.38"/>
<circle cx="341.4" cy="123.5" r="1.33"/>
<circle cx="357.9" cy="123.5" r="1.39"/>
<circle cx="357.9" cy="123.5" r="1.51"/>
<circle cx="357.9" cy="123.5" r="1.33"/>
<circle cx="174.5" cy="179.6" r="1.01"/>
<circle cx="174.5" cy="170.5" r=".86"/>
<circle cx="183.3" cy="164.7" r=".62"/>
<circle cx="194.8" cy="164.7" r=".62"/>
<circle cx="198.3" cy="164.7" r=".63"/>
<circle cx="209.7" cy="164.7" r=".62"/>
<circle cx="223.8" cy="164.7" r=".62"/>
<circle cx="224.5" cy="179.5" r="1"/>
<circle cx="224.5" cy="170.5" r=".84"/>
<circle cx="235.3" cy="164.7" r=".62"/>
<circle cx="236.8" cy="179.5" r="3.7"/>
<circle cx="237" cy="170.5" r=".84"/>
<circle cx="174.5" cy="188.5" r=".87"/>
<circle cx="195.5" cy="194.4" r="1.14"/>
<circle cx="224.5" cy="188.5" r=".85"/>
<circle cx="237" cy="188.5" r=".85"/>
<circle cx="246.8" cy="203.1" r="1.14"/>
</g>
<path d="M412.4 262.3a2.5 2.5 0 0 0-4.1-1.1 2.5 2.5 0 0 0 1 4.2 2.5 2.5 0 0 0 3.2-2.9l-.1-.2" fill="none" stroke="#000" stroke-width=".3" stroke-dasharray="30.5 1.3 1.3 1.3" stroke-dashoffset="24.5" stroke-linecap="butt"/>
<path d="M414.8 261.5a5 5 0 0 0-8.3-2 5 5 0 0 0 2.2 8.3 5 5 0 0 0 6.2-6l-.1-.3" fill="none" stroke="#000" stroke-width=".3" stroke-dasharray="30.5 1.3 1.3 1.3" stroke-dashoffset="16.7" stroke-linecap="butt"/>
<path d="M235.8 179.5h-1M237 178.3v-1M238.3 179.5h1M237 180.8v1" fill="none" stroke="#000" stroke-width=".3" stroke-dasharray="30.5 1.3 1.3 1.3"/>
<path d="M349.7 113.9v6.5" fill="none" stroke="#000" stroke-width=".3" stroke-dasharray="30.5 1.3 1.3 1.3" stroke-dashoffset="29.1"/>
<path d="M410 255.7v14.9" fill="none" stroke="#000" stroke-width=".3" stroke-dasharray="30.5 1.3 1.3 1.3" stroke-dashoffset="25"/>
<path d="M403.4 263l12.6-.1" fill="none" stroke="#000" stroke-width=".3" stroke-dasharray="30.5 1.3 1.3 1.3" stroke-dashoffset="26.1"/>
<path d="M216 248v5" fill="none" stroke="#000" stroke-width=".3" stroke-dasharray="30.5 1.3 1.3 1.3" stroke-dashoffset="29.9"/>
<path d="M169.5 63.5v-17.5M197 63.5v-17.5M222 63.5v-17.5M249.5 63.5v-17.5" fill="none" stroke="#f00" stroke-width=".3" stroke-dasharray="30.5 1.3 1.3 1.3" stroke-dashoffset="23.6"/>
<g fill="#000">
<path d="M337.8 125.6l1 .3-1 .2z"/>
<path d="M218.5 37l1 .2-1 .3zM174.5 37.2l1-.2v.5zM261 160.9l1 .3-1 .2zM237 161.2l1-.3v.5zM359.7 132.3l1 .3-1 .2zM349.7 132.6l1-.3v.5z"/>
<path d="M261 39.5l1 .2-1 .3zM249.5 39.7l1-.2v.5zM222 31.5l1-.2v.5zM196 31.3l1 .2-1 .3z"/>
<path d="M129 40.2l1 .3-1 .2zM169.5 40.5l1-.3v.5z"/>
<path d="M212.5 46l.3 1h-.5zM212.3 62.5h.5l-.3 1zM266.6 170.5l.2 1.1h-.5zM266.3 187.5h.5l-.2 1.1zM273.6 168.6l.2 .9h-.5zM273.3 189.5h.5l-.2 1zM367.7 100.5l.2 1h-.5zM367.4 125.5h.5l-.2 1z"/>
<path d="M130 97.2l1-.3v.5zM261 96.9l1 .3-1 .2zM130 31.5l1-.2v.5zM196 31.3l1 .2-1 .3zM187 64.3l-.2 1h.5zM187 41.8l1-.3v.5zM206 41.5l1 .3-1 .2zM197 64.2l-.3 1.1h.5zM130 161.2l1-.3v.5zM173.5 160.9l1 .3-1 .2zM130 202.2l1-.3v.6zM173.5 201.9l1 .3-1 .3zM174.5 202.2l1-.3v.6zM223.5 201.9l1 .3-1 .3zM224.5 202.2l1-.3v.6zM236 201.9l1 .3-1 .3zM175 180.4l.3 1 .4-.3zM237.4 189.3l.3 1 .5-.3zM338.8 132.6l1-.3v.5zM348.7 132.3l1 .3-1 .2z"/>
<path d="M338.9 97l1-.3v.5zM359.4 96.7l1 .3-1 .2z"/>
<path d="M174.5 161.2l1-.3v.5zM223.5 160.9l1 .3-1 .2z"/>
<path d="M224.5 161.2l1-.3v.5zM236 160.9l1 .3-1 .2z"/>
<path d="M343.6 177.1l.3 1h-.5zM343.4 184.1h.5l-.3 1z"/>
<path d="M352.5 175l1-.2v.5zM349.5 174.8l1 .2-1 .3z"/>
</g>
<path d="M338.8 125.5v.5" fill="none" stroke="#f00" stroke-width=".3"/>
<g font-size="6.3">
<text x="282.1" y="250.3">名称</text>
<text x="347.1" y="250.3">图号</text>
<text x="282.1" y="260.3">材质</text>
<text x="347.1" y="260.3">质量</text>
<text x="383.3" y="262.1">视</text>
<text x="383.3" y="269.9">图</text>
<text x="282.1" y="270.3">版次</text>
<text x="347.1" y="270.3">比例</text>
</g>
<g font-size="4.9">
<text x="4.5" y="229.6">注意：1.行走平行度（正面+侧面），450行程内，≤±0.03mm，1000行程内，≤±0.05mm。</text>
<text x="13.2" y="235.5">2.本体形变，450行程内，≤±0.03mm，1000行程内，≤±0.05mm。</text>
<text x="16.9" y="245.5">型号规格</text>
<text x="80.2" y="245.5">GTH4-50-BC-M05-C4</text>
<text x="10.7" y="253.5">螺杆规格/型号</text>
<text x="61.8" y="253.5">1002</text>
<text x="96.3" y="253.5">1005</text>
<text x="16.9" y="259.5">有效行程</text>
<text x="98.7" y="259.5">50</text>
<text x="16.9" y="265.5">精度等级</text>
<text x="98.7" y="265.5">C7</text>
<text x="16.9" y="272">马达容量</text>
<text x="87.6" y="272">50W(无刹车)</text>
<text x="11.9" y="279.1">重复定位精度</text>
<text x="97.7" y="279.1">0.02</text>
<text x="4.5" y="285.9">感应开关方式及数量</text>
<text x="81.4" y="285.9">外挂型三只（C4）</text>
<text x="11.9" y="292.1">建议最快速度</text>
<text x="58.1" y="292.1">100MM/S</text>
<text x="92.5" y="292.1">250MM/S</text>
<text x="127" y="292">500MM/S</text>
</g>
<text font-size="4.2" x="303" y="249.6">GTH4-50-BC-M05-C4</text>
<g font-size="4.1">
<text x="138" y="30.9">134 滑台原点</text>
<text x="198.1" y="30.9">50 有效行程</text>
<text x="130.8" y="39.9">79</text>
<text x="139.4" y="39.9">1 滑台极限位置</text>
<text x="199.1" y="41.2">40</text>
<text x="199.3" y="36.7">90</text>
<text x="211.9" y="41.7" transform="rotate(-90 211.9 41.7)">35</text>
<text x="265.5" y="39.1">25</text>
<text x="274" y="39.1">1 滑台极限位置</text>
<text x="161.3" y="76.3">4 x M4</text>
<text x="179.3" y="76.3">9.5</text>
<text x="198.6" y="76.2">2 x</text>
<text x="211.9" y="76.2">3 H7</text>
<text x="227.9" y="76.2">4.5</text>
<text x="194.9" y="96.6">264</text>
<text x="347.6" y="96.4">43</text>
<text x="367.1" y="115.3" transform="rotate(-90 367.1 115.3)">52</text>
<text x="320.3" y="125.2">基准面</text>
<text x="326.8" y="132">21.70</text>
<text x="352.7" y="132">22</text>
<text x="348.7" y="153.9">II</text>
<text x="157.1" y="160.6">89</text>
<text x="201.3" y="160.6">100</text>
<text x="227.9" y="160.6">25</text>
<text x="247" y="160.6">50</text>
<text x="345.6" y="159.1">2 : 1</text>
<text x="339" y="176.2" transform="rotate(-90 339 176.2)">+0.012</text>
<text x="343.1" y="174.2" transform="rotate(-90 343.1 174.2)">0</text>
<text x="355.7" y="174.4">1</text>
<text x="241.4" y="181">II</text>
<text x="266" y="180.1" transform="rotate(-90 266 180.1)">36</text>
<text x="273" y="180.1" transform="rotate(-90 273 180.1)">44</text>
<text x="343.1" y="180.3" transform="rotate(-90 343.1 180.3)">4</text>
<text x="185.3" y="195.9">2 x</text>
<text x="198.7" y="195.9">4 H7</text>
<text x="214.7" y="195.9">4</text>
<text x="152.4" y="201.6">89</text>
<text x="195.1" y="201.6">100</text>
<text x="229.6" y="201.6">25</text>
<text x="244.9" y="199.6">6 x M4</text>
<text x="264.1" y="199.6">10</text>
<text x="249.9" y="204.6">3.40 贯穿</text>
<text x="221.3" y="247.4">1</text>
<text x="131.6" y="253.2">1010</text>
<text x="218.2" y="257.4">序号</text>
<text x="221.3" y="252.4">2</text>
<text x="230.7" y="257.4">修 订 版 次</text>
<text x="255.9" y="257.4">设计变更编号</text>
<text x="225" y="262.4">设</text>
<text x="238.8" y="262.4">计</text>
<text x="252.5" y="262.4">变</text>
<text x="266.2" y="262.4">更</text>
<text x="218.4" y="267.4">设 计</text>
<text x="218.4" y="272.4">校 核</text>
<text x="218.4" y="277.4">批 准</text>
</g>
</svg>
